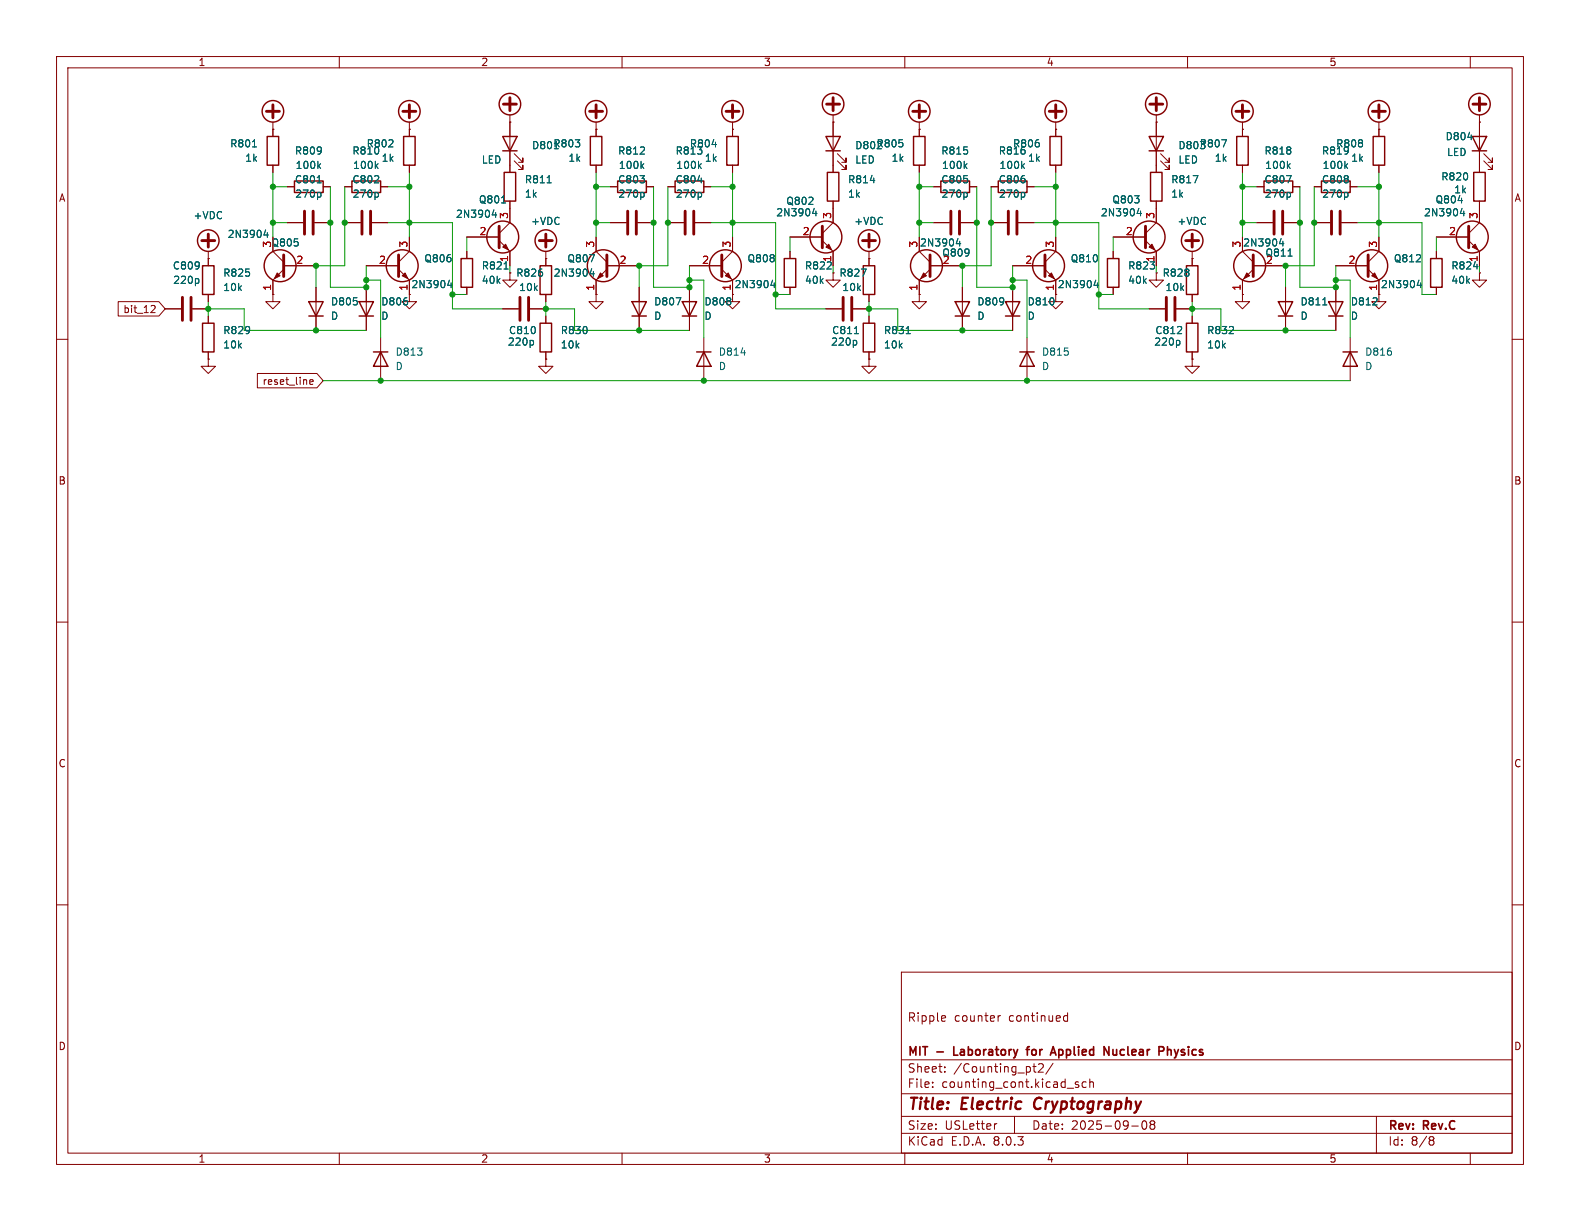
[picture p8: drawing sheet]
<svg xmlns="http://www.w3.org/2000/svg" width="279mm" height="216mm" viewBox="0 0 279 216" stroke-linecap="round" stroke-linejoin="round" font-family="sans-serif">
<g fill="none" stroke="#840000" stroke-width=".18">
<path d="M10 10h259.4v195.9h-259.4zM12 12h255.4v191.9h-255.4zM60 10v2M110 10v2M160 10v2M210 10v2M260 10v2M48.3 22.9h.1M48.3 21.6v2.5M48.3 29.2v1.3M50.8 39.4h2.8M50.8 33h1.3"/>
<path d="M55.6 39.4h2.8M57.1 33h1.3M61 39.4h2.8M61 33h1.2M65.8 39.4h2.8M67.3 33h1.3M72.4 22.9h.1M72.4 21.6v2.5M72.4 29.2v1.3M90.2 21.6h.1M90.2 20.3v10.2M90.2 35.6v3.8l-1.9 1.9"/>
<path d="M90.9 28.4l1.6 1.6v-.8v.8h-.8M90.9 27.2l1.6 1.5v-.8v.8h-.8M105.4 22.9h.1M105.4 21.6v2.5M105.4 29.2v1.3M107.9 39.4h2.8M107.9 33h1.3M112.8 39.4h2.8M114.3 33h1.3M118.1 39.4h2.8M118.1 33h1.3M122.9 39.4h2.8"/>
<path d="M124.5 33h1.2M129.5 22.9h.1M129.5 21.6v2.5M129.5 29.2v1.3M147.3 21.6h.1M147.3 35.6v3.8l-1.9 1.9M147.3 20.3v10.2M148.1 28.4l1.5 1.6v-.8v.8h-.8M148.1 27.2l1.5 1.5v-.8v.8h-.8M162.6 22.9h.1M162.6 21.6v2.5M162.6 29.2v1.3"/>
<path d="M165.1 39.4h2.8M165.1 33h1.3M169.9 39.4h2.8M171.4 33h1.3M175.3 39.4h2.8M175.3 33h1.2M180.1 39.4h2.8M181.6 33h1.3M186.7 22.9h.1M186.7 21.6v2.5M186.7 29.2v1.3M204.5 21.6h.1"/>
<path d="M204.5 35.6v3.8l-1.9 1.9M204.5 20.3v10.2M205.2 28.4l1.6 1.6v-.8v.8h-.8M205.2 27.2l1.6 1.5v-.8v.8h-.8M219.7 22.9h.1M219.7 21.6v2.5M219.7 29.2v1.3M222.2 39.4h2.8M222.2 33h1.3M227.1 39.4h2.8M228.6 33h1.3M232.4 39.4h2.8"/>
<path d="M232.4 33h1.3M237.2 39.4h2.8M238.8 33h1.2M243.8 22.9h.1M243.8 21.6v2.5M243.8 29.2v1.3M261.6 21.6h.1M261.6 20.3v10.2M261.6 35.6v3.8l-1.9 1.9M262.4 28.4l1.5 1.6v-.8v.8h-.8M262.4 27.2l1.5 1.5v-.8v.8h-.8M10 60h2"/>
<path d="M20.9 53.3h7.2l1.1 1.3-1.1 1.3h-7.2zM26.9 54l.4 .1 .1 .3-.7 .9h.7M29.2 54.6h2.8M34 54.6h2.8M36.8 45.7h.1M36.8 44.5v2.5M36.8 52.1v1.2M36.8 55.9v1.3M48.3 52.1v1.2h1.2l-1.2 1.3-1.3-1.3h1.3M48.3 52.1h.1M48.3 44.5l1.9 1.9M50.2 47.6l-1.9 1.9v2.6"/>
<path d="M50.2 47h5.7M55.9 50.8v7.6M64.8 47h5.7M64.8 50.8v7.6M67.3 59.7v7.6M70.5 47.6l1.9 1.9v2.6M72.4 52.1v1.2h1.3l-1.3 1.3-1.3-1.3h1.3M72.4 52.1h.1M72.4 41.9v2.6l-1.9 1.9M82.5 41.9h5.8M82.5 44.5v1.2M82.5 50.8v1.3"/>
<path d="M88.3 42.5l1.9 2v2.5M88.9 54.6h2.8M90.2 48.3v1.2h1.2l-1.2 1.3-1.3-1.3h1.3M90.2 48.3h.1M93.7 54.6h2.8M96.5 45.7h.1M96.5 44.5v2.5M96.5 52.1v1.2M96.5 55.9v1.3M105.4 52.1v1.2h1.3l-1.3 1.3-1.3-1.3h1.3M105.4 52.1h.1M105.4 41.9v2.6l1.9 1.9"/>
<path d="M107.3 47.6l-1.9 1.9v2.6M107.3 47h5.7M113 50.8v7.6M121.9 50.8v7.6M121.9 47h5.7M124.5 59.7v7.6M127.6 47.6l1.9 1.9v2.6M129.5 52.1v1.2h1.3l-1.3 1.3-1.2-1.3h1.2M129.5 52.1h.1M129.5 41.9v2.6l-1.9 1.9M139.7 41.9h5.7M139.7 44.5v1.2"/>
<path d="M139.7 50.8v1.3M145.4 42.5l1.9 2v2.5M146 54.6h2.8M147.3 48.3v1.2h1.3l-1.3 1.3-1.3-1.3h1.3M147.3 48.3h.1M150.9 54.6h2.8M153.7 45.7h.1M153.7 44.5v2.5M153.7 52.1v1.2M153.7 55.9v1.3M162.6 52.1v1.2h1.2l-1.2 1.3-1.3-1.3h1.3M162.6 52.1h.1"/>
<path d="M162.6 41.9v2.6l1.9 1.9M164.5 47.6l-1.9 1.9v2.6M164.5 47h5.7M170.2 50.8v7.6M179.1 47h5.7M179.1 50.8v7.6M181.6 59.7v7.6M184.8 47.6l1.9 1.9v2.6M186.7 52.1v1.2h1.3l-1.3 1.3-1.3-1.3h1.3M186.7 52.1h.1M186.7 41.9v2.6l-1.9 1.9M196.8 41.9h5.8"/>
<path d="M196.8 44.5v1.2M196.8 50.8v1.3M202.6 42.5l1.9 2v2.5M203.2 54.6h2.8M204.5 48.3v1.2h1.2l-1.2 1.3-1.3-1.3h1.3M204.5 48.3h.1M208 54.6h2.8M210.8 45.7h.1M210.8 44.5v2.5M210.8 52.1v1.2M210.8 55.9v1.3M219.7 52.1v1.2h1.3l-1.3 1.3-1.3-1.3h1.3"/>
<path d="M219.7 52.1h.1M219.7 41.9v2.6l1.9 1.9M221.6 47.6l-1.9 1.9v2.6M221.6 47h5.7M227.3 50.8v7.6M236.2 47h5.7M236.2 50.8v7.6M238.8 59.7v7.6M241.9 47.6l1.9 1.9v2.6M243.8 52.1v1.2h1.3l-1.3 1.3-1.2-1.3h1.2M243.8 52.1h.1M243.8 41.9v2.6l-1.9 1.9"/>
<path d="M254 41.9h5.7M254 44.5v1.2M254 50.8v1.3M259.7 42.5l1.9 2v2.5M261.6 48.3v1.2h1.3l-1.3 1.3-1.3-1.3h1.3M261.6 48.3h.1M267.4 60h2M36.8 63.5v1.3h1.3l-1.3 1.2-1.2-1.2h1.2M36.8 63.5h.1M36.8 62.2v1.3M45.5 66h10.5l1.1 1.3-1.1 1.3h-10.5zM54.8 67.6l.6-.2-.1-.2-.3-.1-.2 .2v.6h.5"/>
<path d="M96.5 63.5v1.3h1.3l-1.3 1.2-1.3-1.2h1.3M96.5 63.5h.1M96.5 62.2v1.3M153.7 63.5v1.3h1.2l-1.2 1.2-1.3-1.2h1.3M153.7 63.5h.1M153.7 62.2v1.3M210.8 63.5v1.3h1.3l-1.3 1.2-1.3-1.2h1.3M210.8 63.5h.1M210.8 62.2v1.3M10 110h2M267.4 110h2M10 160h2"/>
<path d="M267.4 160h2M159.4 171.9h108v32h-108zM166.7 179.6l.4 .1 .1 .2-.7 .2M176.5 179.6v1M176.9 179.6l-.3 .1-.1 .2M188.8 179.7l-.4-.1-.3 .3M188.8 179.1v1.5M159.4 197.4h108M159.4 193.4h108M159.4 187.4h108M164.9 192.1v.2M164.9 191.4v.1"/>
<path d="M167.1 189.4v.2M167.1 188.7v.1M167.1 180.5l-.4 .1M176.3 198.7l-.3 .1M179.4 197.4v3M182.6 188.6h.6M182.9 189.5l.3 .1M183.6 188.2l.6-.1 .2 .1 .1 .3-.9 1.1h.9M186.2 188l-1.3 1.9M188.1 180.3l.3 .3 .4-.1M190.7 191.4l-.3-.1-.3 .2 .1 .2 .5 .2v.3h-.6M192.1 191.4l-.5-.1-.2 .3v.4l.1 .2h.6"/>
<path d="M192.7 191.4l.2-.1 .4 .1 .1 .9M192.7 190.8v1.5M200.1 199.1h1.2M202.1 198.3a.81 .81 0 0 0 .3 1.4l.2-.2 .2-.4-.2-.8M203.6 198.8l-.2 .3v.3l.2 .3 .5-.1 .1-.2-.1-.4-.2-.2M203.6 198.8l-.2-.3 .2-.3 .5 .1 .1 .2-.3 .3M203.6 198.8h.3M243.4 197.4v6.5M60 203.9v2M110 203.9v2M159.4 200.4h108M160 203.9v2"/>
<path d="M210 203.9v2M253 201h.3l.3 .3-.3 .3M253 201.6h.3M253.3 201.6l.2 .2 .1 .4-.3 .3h-.3M260 203.9v2"/>
</g>
<path d="M183.2 194.4a1.27 1.27 0 0 0-.1 1.6" fill="none" stroke="#840000" stroke-width=".4"/>
<path d="M168.7 185.1v1.5h.7M181.5 185.6h.5M182 185.1l-.3 .2v1.3M185.9 186.1h.7M186.2 185.1l.5 1.5M195.2 185.1l.9 1.5v-1.5M196.8 185.6v.8l.1 .1 .3 .1M206.5 185.7l.2-.1h.3l.1 1M206.5 185.1v1.5" fill="none" stroke="#840000" stroke-width=".3"/>
<g fill="none" stroke="#840000" stroke-width=".25">
<path d="M47.2 24.1h2.1v5.1h-2.1zM52.1 32h5v2h-5zM62.2 32h5.1v2h-5.1zM71.4 24.1h2v5.1h-2zM88.9 24.1h2.5l-1.2 2.6zM88.9 26.7h2.5M89.2 30.5h2v5.1h-2zM104.4 24.1h2v5.1h-2zM109.2 32h5.1v2h-5.1zM119.4 32h5.1v2h-5.1zM128.5 24.1h2.1v5.1h-2.1zM146 24.1h2.6l-1.3 2.6z"/>
<path d="M146 26.7h2.6M146.3 30.5h2v5.1h-2zM161.5 24.1h2.1v5.1h-2.1zM166.4 32h5v2h-5zM176.5 32h5.1v2h-5.1zM185.7 24.1h2v5.1h-2zM203.2 24.1h2.5l-1.2 2.6zM203.2 26.7h2.5M203.5 30.5h2v5.1h-2zM218.7 24.1h2v5.1h-2zM223.5 32h5.1v2h-5.1zM233.7 32h5.1v2h-5.1z"/>
<path d="M242.8 24.1h2.1v5.1h-2.1zM260.3 24.1h2.6l-1.3 2.6zM260.3 26.7h2.6M260.6 30.5h2v5.1h-2zM35.8 57.2h2v5h-2zM35.8 47h2v5.1h-2zM54.6 53.3h2.5l-1.2 2.6zM54.6 55.9h2.5M63.5 53.3h2.5l-1.2 2.6zM63.5 55.9h2.5M81.5 45.7h2.1v5.1h-2.1zM95.5 57.2h2v5h-2z"/>
<path d="M95.5 47h2v5.1h-2zM111.8 53.3h2.5l-1.3 2.6zM111.8 55.9h2.5M120.6 53.3h2.6l-1.3 2.6zM120.6 55.9h2.6M138.7 45.7h2v5.1h-2zM152.7 47h2v5.1h-2zM152.7 57.2h2v5h-2zM168.9 53.3h2.5l-1.2 2.6zM168.9 55.9h2.5M177.8 53.3h2.5l-1.2 2.6zM177.8 55.9h2.5"/>
<path d="M195.8 45.7h2.1v5.1h-2.1zM209.8 47h2v5.1h-2zM209.8 57.2h2v5h-2zM226.1 53.3h2.5l-1.3 2.6zM226.1 55.9h2.5M234.9 53.3h2.6l-1.3 2.6zM234.9 55.9h2.6M253 45.7h2v5.1h-2zM66 62.2h2.6M67.3 62.2l1.3 2.6h-2.6zM123.2 62.2h2.5M124.5 62.2l1.2 2.6h-2.5z"/>
<path d="M180.3 62.2h2.6M181.6 62.2l1.3 2.6h-2.6zM237.5 62.2h2.5M238.8 62.2l1.2 2.6h-2.5z"/>
<circle cx="48.3" cy="19.7" r="1.9"/>
<circle cx="72.4" cy="19.7" r="1.9"/>
<circle cx="90.2" cy="18.4" r="1.9"/>
<circle cx="105.4" cy="19.7" r="1.9"/>
<circle cx="129.5" cy="19.7" r="1.9"/>
<circle cx="147.3" cy="18.4" r="1.9"/>
<circle cx="162.6" cy="19.7" r="1.9"/>
<circle cx="186.7" cy="19.7" r="1.9"/>
<circle cx="204.5" cy="18.4" r="1.9"/>
<circle cx="219.7" cy="19.7" r="1.9"/>
<circle cx="243.8" cy="19.7" r="1.9"/>
<circle cx="261.6" cy="18.4" r="1.9"/>
<circle cx="36.8" cy="42.5" r="1.9"/>
<circle cx="49.5" cy="47" r="2.82"/>
<circle cx="71.1" cy="47" r="2.82"/>
<circle cx="88.9" cy="41.9" r="2.82"/>
<circle cx="96.5" cy="42.5" r="1.9"/>
<circle cx="106.7" cy="47" r="2.82"/>
<circle cx="128.3" cy="47" r="2.82"/>
<circle cx="146" cy="41.9" r="2.82"/>
<circle cx="153.7" cy="42.5" r="1.9"/>
<circle cx="163.8" cy="47" r="2.82"/>
<circle cx="185.4" cy="47" r="2.82"/>
<circle cx="203.2" cy="41.9" r="2.82"/>
<circle cx="210.8" cy="42.5" r="1.9"/>
<circle cx="221" cy="47" r="2.82"/>
<circle cx="242.6" cy="47" r="2.82"/>
<circle cx="260.3" cy="41.9" r="2.82"/>
</g>
<g fill="none" stroke="#840000" stroke-width=".51">
<path d="M47.1 19.7h2.3M48.3 18.5v2.3M71.2 19.7h2.3M72.4 18.5v2.3M89 18.4h2.3M90.2 17.3v2.3M104.3 19.7h2.3M105.4 18.5v2.3M128.4 19.7h2.3M129.5 18.5v2.3M146.2 18.4h2.3M147.3 17.3v2.3"/>
<path d="M161.4 19.7h2.3M162.6 18.5v2.3M185.5 19.7h2.3M186.7 18.5v2.3M203.3 18.4h2.3M204.5 17.3v2.3M218.6 19.7h2.3M219.7 18.5v2.3M242.7 19.7h2.3M243.8 18.5v2.3M260.5 18.4h2.3M261.6 17.3v2.3"/>
<path d="M53.8 37.3v4.1M55.4 37.3v4.1M64 37.3v4.1M65.5 37.3v4.1M111 37.3v4.1M112.5 37.3v4.1M121.2 37.3v4.1M122.7 37.3v4.1M168.1 37.3v4.1M169.7 37.3v4.1M178.3 37.3v4.1M179.8 37.3v4.1"/>
<path d="M225.3 37.3v4.1M226.8 37.3v4.1M235.5 37.3v4.1M237 37.3v4.1M32.3 52.6v4M33.8 52.6v4M35.7 42.5h2.3M36.8 41.4v2.3M50.2 45.1v3.8M70.5 45.1v3.8M88.3 40v3.8M91.9 52.6v4"/>
<path d="M93.5 52.6v4M95.4 42.5h2.3M96.5 41.4v2.3M107.3 45.1v3.8M127.6 45.1v3.8M145.4 40v3.8M149.1 52.6v4M150.6 52.6v4M152.5 42.5h2.3M153.7 41.4v2.3M164.5 45.1v3.8M184.8 45.1v3.8"/>
<path d="M202.6 40v3.8M206.2 52.6v4M207.8 52.6v4M209.7 42.5h2.3M210.8 41.4v2.3M221.6 45.1v3.8M241.9 45.1v3.8M259.7 40v3.8"/>
</g>
<g fill="none" stroke="#006464" stroke-width=".18">
<path d="M44.6 26h.8M56.1 32.3h.7M56.3 29.3l.4 .5M56.5 34l.3 .3v.3l-.3 .3M56.7 28.9l-.5 .5M66.5 29.3l.4 .5M66.7 34l.2 .3v.3l-.2 .3M66.9 28.9l-.5 .5M87.3 37.1l-.3 .9h.8M87.6 37.6v.8M88.7 35.9h.7M96.8 32.3h.7"/>
<path d="M113.5 29.3l.3 .5M113.7 34l.2 .3v.3l-.2 .3M113.8 28.9l-.4 .5M123.4 31.9h.8M123.6 29.3l.4 .5M123.8 34l.3 .3v.3l-.3 .3M124 28.9l-.5 .5M125.9 25.6h.8M144 36.8l-.3 .9h.8M144.3 37.3v.9M153.9 31.9h.8M170.6 29.3l.4 .5"/>
<path d="M170.8 34l.3 .3v.3l-.3 .3M171 28.9l-.5 .5M180.8 29.3l.4 .5M181 34l.2 .3v.3l-.2 .3M181.2 28.9l-.5 .5M201.4 36.8l-.3 .9h.8M201.7 37.3v.9M211 31.1h.8l-.5 1.2M216 24.7h.9l-.6 1.3M227.5 31.1h.8l-.5 1.2M227.8 29.3l.3 .5M228 34l.2 .3v.3l-.2 .3"/>
<path d="M228.1 28.9l-.4 .5M237.9 29.3l.4 .5M238.1 34l.3 .3v.3l-.3 .3M238.3 28.9l-.5 .5M258.5 36.8l-.3 .9h.8M258.8 37.3v.9M259.6 24.3h.8M34.9 49.3l.3 .2v.4l-.3 .2M47 40.7l-.3 .9h.8M47.3 41.1v.9M79.5 49.5l-.3 .9h.8M79.8 50v.9"/>
<path d="M89.1 47.6h.8M104.6 47.5l-.3 .9h.8M104.9 48v.8M119.6 52.6h.8l-.5 1.3M136.6 49.5l-.3 .9h.8M136.9 50v.9M151.1 59h.7M152.3 47.6h.9l-.6 1.2M160.3 59h.7M169.4 42.2l-.3 .9h.8M169.7 42.7v.8M193.8 49.5l-.3 .9h.8"/>
<path d="M194.1 50v.9M226.6 42.2l-.3 .9h.7M226.9 42.7v.8M227.8 45.3h.7M233.9 53.9h.7M250.9 49.5l-.3 .9h.8M251.2 50v.9M260.6 47.1h.8M94.1 60.2l.2 .2v.4l-.2 .2M131 62.4h.8M151.3 60.2l.2 .2v.4l-.2 .2M208.4 60.2l.2 .2v.4l-.2 .2"/>
</g>
<g fill="#840000" stroke="#840000" stroke-width=".18">
<path d="M106.2 48.3l.5 .5-1 .5z"/>
<path d="M203.2 43.7l.5-.5 .5 1z"/>
<path d="M88.9 43.7l.5-.5 .5 1z"/>
<path d="M71.1 48.8l.5-.5 .5 1z"/>
<path d="M220.5 48.3l.5 .5-1 .5z"/>
<path d="M49 48.3l.5 .5-1 .5z"/>
<path d="M242.6 48.8l.5-.5 .5 1z"/>
<path d="M260.3 43.7l.6-.5 .5 1z"/>
<path d="M146 43.7l.6-.5 .5 1z"/>
<path d="M185.4 48.8l.5-.5 .5 1z"/>
<path d="M163.3 48.3l.5 .5-1 .5z"/>
<path d="M128.3 48.8l.5-.5 .5 1z"/>
</g>
<g fill="none" stroke="#009600" stroke-width=".18">
<path d="M48.3 39.4h2.5M48.3 33h2.5M48.3 30.5v11.4M58.4 33v17.8h6.4v-3.8M61 33v14h-5.1v3.8M68.6 39.4h11.4v15.2h8.9M68.6 33h3.8M72.4 30.5v11.4M105.4 39.4h2.5M105.4 33h2.5M105.4 30.5v11.4M115.6 33v17.8h6.3v-3.8"/>
<path d="M118.1 33v14h-5.1v3.8M125.7 39.4h11.5v15.2h8.8M125.7 33h3.8M129.5 30.5v11.4M162.6 39.4h2.5M162.6 33h2.5M162.6 30.5v11.4M172.7 33v17.8h6.4v-3.8M175.3 33v14h-5.1v3.8M182.9 39.4h11.4v15.2h8.9M182.9 33h3.8M186.7 30.5v11.4"/>
<path d="M219.7 39.4h2.5M219.7 33h2.5M219.7 30.5v11.4M229.9 33v17.8h6.3v-3.8M232.4 33v14h-5.1v3.8M240 39.4h11.5v12.7h2.5M240 33h3.8M243.8 30.5v11.4M36.8 54.6h6.4v3.8h21.6M36.8 53.3v2.6M64.8 49.5h2.5v10.2M80 52.1h2.5"/>
<path d="M82.5 41.9v2.6M90.2 47v1.3M96.5 54.6h5.1v3.8h20.3M96.5 53.3v2.6M121.9 49.5h2.6v10.2M137.2 52.1h2.5M139.7 41.9v2.6M147.3 47v1.3M153.7 54.6h5v3.8h20.4M153.7 53.3v2.6M179.1 49.5h2.5v10.2M194.3 52.1h2.5"/>
<path d="M196.8 41.9v2.6M204.5 47v1.3M210.8 54.6h5.1v3.8h20.3M210.8 53.3v2.6M236.2 49.5h2.6v10.2M254 41.9v2.6M261.6 47v1.3M57.1 67.3h181.7"/>
</g>
<g fill="#009600" stroke="#009600" stroke-width=".18">
<circle cx="186.7" cy="39.4" r=".46"/>
<circle cx="186.7" cy="33" r=".46"/>
<circle cx="172.7" cy="39.4" r=".46"/>
<circle cx="175.3" cy="39.4" r=".46"/>
<circle cx="162.6" cy="33" r=".46"/>
<circle cx="162.6" cy="39.4" r=".46"/>
<circle cx="210.8" cy="54.6" r=".46"/>
<circle cx="227.3" cy="58.4" r=".46"/>
<circle cx="236.2" cy="49.5" r=".46"/>
<circle cx="219.7" cy="33" r=".46"/>
<circle cx="227.3" cy="47" r=".46"/>
<circle cx="219.7" cy="39.4" r=".46"/>
<circle cx="229.9" cy="39.4" r=".46"/>
<circle cx="232.4" cy="39.4" r=".46"/>
<circle cx="236.2" cy="50.8" r=".46"/>
<circle cx="243.8" cy="39.4" r=".46"/>
<circle cx="243.8" cy="33" r=".46"/>
<circle cx="179.1" cy="49.5" r=".46"/>
<circle cx="170.2" cy="47" r=".46"/>
<circle cx="194.3" cy="52.1" r=".46"/>
<circle cx="179.1" cy="50.8" r=".46"/>
<circle cx="170.2" cy="58.4" r=".46"/>
<circle cx="181.6" cy="67.3" r=".46"/>
<circle cx="137.2" cy="52.1" r=".46"/>
<circle cx="153.7" cy="54.6" r=".46"/>
<circle cx="121.9" cy="49.5" r=".46"/>
<circle cx="121.9" cy="50.8" r=".46"/>
<circle cx="48.3" cy="39.4" r=".46"/>
<circle cx="58.4" cy="39.4" r=".46"/>
<circle cx="64.8" cy="50.8" r=".46"/>
<circle cx="64.8" cy="49.5" r=".46"/>
<circle cx="55.9" cy="58.4" r=".46"/>
<circle cx="55.9" cy="47" r=".46"/>
<circle cx="61" cy="39.4" r=".46"/>
<circle cx="48.3" cy="33" r=".46"/>
<circle cx="36.8" cy="54.6" r=".46"/>
<circle cx="72.4" cy="33" r=".46"/>
<circle cx="80" cy="52.1" r=".46"/>
<circle cx="72.4" cy="39.4" r=".46"/>
<circle cx="67.3" cy="67.3" r=".46"/>
<circle cx="105.4" cy="33" r=".46"/>
<circle cx="96.5" cy="54.6" r=".46"/>
<circle cx="113" cy="47" r=".46"/>
<circle cx="105.4" cy="39.4" r=".46"/>
<circle cx="118.1" cy="39.4" r=".46"/>
<circle cx="115.6" cy="39.4" r=".46"/>
<circle cx="113" cy="58.4" r=".46"/>
<circle cx="124.5" cy="67.3" r=".46"/>
<circle cx="129.5" cy="33" r=".46"/>
<circle cx="129.5" cy="39.4" r=".46"/>
</g>
<g font-size="2.8" fill="#840000">
<text x="160.4" y="196.8">Title:</text>
<text x="170.1" y="196.8">Electric</text>
<text x="183.7" y="196.8">Cryptography</text>
</g>
<g font-size="2.1" fill="#840000">
<text x="160.4" y="180.9">Ripple</text>
<text x="168.7" y="180.9">counter</text>
<text x="178.4" y="180.9">continued</text>
<text x="160.4" y="189.9">Sheet:</text>
<text x="160.4" y="187.1">MIT</text>
<text x="165.7" y="187.1">-</text>
<text x="168.6" y="189.9">/Counting_pt2/</text>
<text x="169.3" y="187.1">Laboratory</text>
<text x="182.9" y="187.1">for</text>
<text x="187.8" y="187.1">Applied</text>
<text x="197.7" y="187.1">Nuclear</text>
<text x="208" y="187.1">Physics</text>
<text x="160.4" y="192.6">File:</text>
<text x="166.5" y="192.6">counting_cont.kicad_sch</text>
<text x="160.4" y="202.8">KiCad</text>
<text x="160.4" y="200">Size:</text>
<text x="167.1" y="200">USLetter</text>
<text x="168.1" y="202.8">E.D.A.</text>
<text x="175.7" y="202.8">8.0.3</text>
<text x="182.4" y="200">Date:</text>
<text x="189.4" y="200">2025-09-08</text>
<text x="245.4" y="200.2">Rev:</text>
<text x="245.4" y="202.8">Id:</text>
<text x="249.5" y="202.8">8/8</text>
<text x="251.8" y="200.2">Rev.C</text>
</g>
<g font-size="1.8" fill="#840000">
<text x="35" y="11.9">1</text>
<text x="85" y="11.9">2</text>
<text x="135" y="11.9">3</text>
<text x="185" y="11.9">4</text>
<text x="235" y="11.9">5</text>
<text x="10.3" y="35.9">A</text>
<text x="267.7" y="35.9">A</text>
<text x="47.9" y="43.8">Q805</text>
<text x="21.7" y="55.6">bit_12</text>
<text x="46.3" y="68.3">reset_line</text>
<text x="10.3" y="85.9">B</text>
<text x="267.7" y="85.9">B</text>
<text x="10.3" y="135.9">C</text>
<text x="267.7" y="135.9">C</text>
<text x="10.3" y="185.9">D</text>
<text x="267.7" y="185.9">D</text>
<text x="35" y="205.8">1</text>
<text x="85" y="205.8">2</text>
<text x="135" y="205.8">3</text>
<text x="185" y="205.8">4</text>
<text x="235" y="205.8">5</text>
</g>
<g font-size="1.8" fill="#006464">
<text x="40.6" y="26.3">R801</text>
<text x="43.3" y="28.8">1k</text>
<text x="52.1" y="27.5">R809</text>
<text x="62.2" y="27.5">R810</text>
<text x="64.7" y="26.3">R802</text>
<text x="67.4" y="28.8">1k</text>
<text x="85.1" y="29.1">LED</text>
<text x="94" y="26.6">D801R803</text>
<text x="100.4" y="28.8">1k</text>
<text x="109.2" y="27.5">R812</text>
<text x="119.4" y="27.5">R813</text>
<text x="121.9" y="26.3">R804</text>
<text x="124.5" y="28.8">1k</text>
<text x="151.1" y="26.6">D802R805</text>
<text x="151.1" y="29.1">LED</text>
<text x="157.6" y="28.8">1k</text>
<text x="166.4" y="27.5">R815</text>
<text x="176.5" y="27.5">R816</text>
<text x="179" y="26.3">R806</text>
<text x="181.7" y="28.8">1k</text>
<text x="208.3" y="26.6">D803R807</text>
<text x="208.3" y="29.1">LED</text>
<text x="214.7" y="28.8">1k</text>
<text x="223.5" y="27.5">R818</text>
<text x="233.7" y="27.5">R819</text>
<text x="236.2" y="26.3">R808</text>
<text x="238.8" y="28.8">1k</text>
<text x="255.5" y="25">D804</text>
<text x="255.8" y="27.8">LED</text>
<text x="52.1" y="32.6">C801</text>
<text x="52.1" y="35.2">270p</text>
<text x="52.2" y="30.1">100k</text>
<text x="62.2" y="32.6">C802</text>
<text x="62.3" y="35.2">270p</text>
<text x="62.3" y="30.1">100k</text>
<text x="92.7" y="32.6">R811</text>
<text x="92.7" y="35.2">1k</text>
<text x="109.2" y="32.6">C803</text>
<text x="109.3" y="35.2">270p</text>
<text x="109.3" y="30.1">100k</text>
<text x="119.4" y="32.6">C804</text>
<text x="119.4" y="35.2">270p</text>
<text x="119.5" y="30.1">100k</text>
<text x="149.9" y="32.6">R814</text>
<text x="149.9" y="35.2">1k</text>
<text x="166.4" y="32.6">C805</text>
<text x="166.4" y="35.2">270p</text>
<text x="166.5" y="30.1">100k</text>
<text x="176.5" y="32.6">C806</text>
<text x="176.6" y="35.2">270p</text>
<text x="176.6" y="30.1">100k</text>
<text x="207" y="32.6">R817</text>
<text x="207" y="35.2">1k</text>
<text x="223.5" y="32.6">C807</text>
<text x="223.6" y="35.2">270p</text>
<text x="223.6" y="30.1">100k</text>
<text x="233.7" y="32.6">C808</text>
<text x="233.7" y="35.2">270p</text>
<text x="233.8" y="30.1">100k</text>
<text x="254.8" y="32.1">R820</text>
<text x="257.1" y="34.4">1k</text>
<text x="34.1" y="39">+VDC</text>
<text x="80.5" y="38.7">2N3904</text>
<text x="84.6" y="36.2">Q801</text>
<text x="93.8" y="40">+VDC</text>
<text x="137.2" y="38.5">2N3904</text>
<text x="138.9" y="36.4">Q802</text>
<text x="151" y="40">+VDC</text>
<text x="194.6" y="38.5">2N3904</text>
<text x="196.6" y="36.2">Q803</text>
<text x="208.1" y="40">+VDC</text>
<text x="251.7" y="38.5">2N3904</text>
<text x="253.8" y="36.2">Q804</text>
<text x="30.5" y="47.9">C809</text>
<text x="40.2" y="42.3">2N3904</text>
<text x="74.9" y="46.6">Q806</text>
<text x="85.1" y="47.9">R821</text>
<text x="100.2" y="46.6">Q807</text>
<text x="132.1" y="46.6">Q808</text>
<text x="142.2" y="47.9">R822</text>
<text x="147.1" y="46.4" transform="rotate(-90 147.1 46.4)">1</text>
<text x="162.6" y="43.8">2N3904</text>
<text x="166.5" y="45.6">Q809</text>
<text x="189.2" y="46.6">Q810</text>
<text x="199.4" y="47.9">R823</text>
<text x="204.2" y="46.4" transform="rotate(-90 204.2 46.4)">1</text>
<text x="219.7" y="43.8">2N3904</text>
<text x="223.7" y="45.6">Q811</text>
<text x="246.4" y="46.6">Q812</text>
<text x="256.6" y="47.9">R824</text>
<text x="261.4" y="46.4" transform="rotate(-90 261.4 46.4)">1</text>
<text x="30.5" y="50.4">220p</text>
<text x="39.4" y="49.1">R825</text>
<text x="39.4" y="51.7">10k</text>
<text x="72.7" y="51.2">2N3904</text>
<text x="85.1" y="50.4">40k</text>
<text x="91.2" y="49.1">R826</text>
<text x="91.7" y="51.7">10k</text>
<text x="97.8" y="49.1">2N3904</text>
<text x="129.8" y="51.2">2N3904</text>
<text x="142.2" y="50.4">40k</text>
<text x="148.3" y="49.1">R827</text>
<text x="148.9" y="51.7">10k</text>
<text x="187" y="51.2">2N3904</text>
<text x="199.4" y="50.4">40k</text>
<text x="205.5" y="49.1">R828</text>
<text x="206" y="51.7">10k</text>
<text x="244.1" y="51.2">2N3904</text>
<text x="256.6" y="50.4">40k</text>
<text x="39.4" y="59.3">R829</text>
<text x="58.4" y="54.2">D805</text>
<text x="58.4" y="56.7">D</text>
<text x="67.3" y="54.2">D806</text>
<text x="67.3" y="56.7">D</text>
<text x="89.9" y="59.3">C810</text>
<text x="99.1" y="59.3">R830</text>
<text x="115.6" y="54.2">D807</text>
<text x="115.6" y="56.7">D</text>
<text x="124.5" y="54.2">D808</text>
<text x="124.5" y="56.7">D</text>
<text x="147.1" y="59.3">C811</text>
<text x="156.2" y="59.3">R831</text>
<text x="172.7" y="54.2">D809</text>
<text x="172.7" y="56.7">D</text>
<text x="181.6" y="54.2">D810</text>
<text x="181.6" y="56.7">D</text>
<text x="204.2" y="59.3">C812</text>
<text x="213.4" y="59.3">R832</text>
<text x="229.9" y="54.2">D811</text>
<text x="229.9" y="56.7">D</text>
<text x="238.8" y="54.2">D812</text>
<text x="238.8" y="56.7">D</text>
<text x="39.4" y="61.8">10k</text>
<text x="69.9" y="63.1">D813</text>
<text x="69.9" y="65.6">D</text>
<text x="89.7" y="61.3">220p</text>
<text x="99.1" y="61.8">10k</text>
<text x="127" y="63.1">D814</text>
<text x="127" y="65.6">D</text>
<text x="146.9" y="61.3">220p</text>
<text x="156.2" y="61.8">10k</text>
<text x="184.2" y="63.1">D815</text>
<text x="184.2" y="65.6">D</text>
<text x="204" y="61.3">220p</text>
<text x="213.4" y="61.8">10k</text>
<text x="241.3" y="63.1">D816</text>
<text x="241.3" y="65.6">D</text>
</g>
<g font-size="1.8" fill="#a90000">
<text x="84.7" y="41.7">2</text>
<text x="89.9" y="38.8" transform="rotate(-90 89.9 38.8)">3</text>
<text x="141.9" y="41.7">2</text>
<text x="147.1" y="38.8" transform="rotate(-90 147.1 38.8)">3</text>
<text x="199" y="41.7">2</text>
<text x="204.2" y="38.8" transform="rotate(-90 204.2 38.8)">3</text>
<text x="256.2" y="41.7">2</text>
<text x="261.4" y="38.8" transform="rotate(-90 261.4 38.8)">3</text>
<text x="48" y="43.9" transform="rotate(-90 48 43.9)">3</text>
<text x="52.3" y="46.7">2</text>
<text x="66.9" y="46.7">2</text>
<text x="72.1" y="43.9" transform="rotate(-90 72.1 43.9)">3</text>
<text x="89.9" y="46.4" transform="rotate(-90 89.9 46.4)">1</text>
<text x="105.2" y="43.9" transform="rotate(-90 105.2 43.9)">3</text>
<text x="109.5" y="46.7">2</text>
<text x="124.1" y="46.7">2</text>
<text x="129.3" y="43.9" transform="rotate(-90 129.3 43.9)">3</text>
<text x="162.3" y="43.9" transform="rotate(-90 162.3 43.9)">3</text>
<text x="166.6" y="46.7">2</text>
<text x="181.2" y="46.7">2</text>
<text x="186.4" y="43.9" transform="rotate(-90 186.4 43.9)">3</text>
<text x="219.5" y="43.9" transform="rotate(-90 219.5 43.9)">3</text>
<text x="223.8" y="46.7">2</text>
<text x="238.4" y="46.7">2</text>
<text x="243.6" y="43.9" transform="rotate(-90 243.6 43.9)">3</text>
<text x="48" y="51.5" transform="rotate(-90 48 51.5)">1</text>
<text x="72.1" y="51.5" transform="rotate(-90 72.1 51.5)">1</text>
<text x="105.2" y="51.5" transform="rotate(-90 105.2 51.5)">1</text>
<text x="129.3" y="51.5" transform="rotate(-90 129.3 51.5)">1</text>
<text x="162.3" y="51.5" transform="rotate(-90 162.3 51.5)">1</text>
<text x="186.4" y="51.5" transform="rotate(-90 186.4 51.5)">1</text>
<text x="219.5" y="51.5" transform="rotate(-90 219.5 51.5)">1</text>
<text x="243.6" y="51.5" transform="rotate(-90 243.6 51.5)">1</text>
</g>
</svg>
